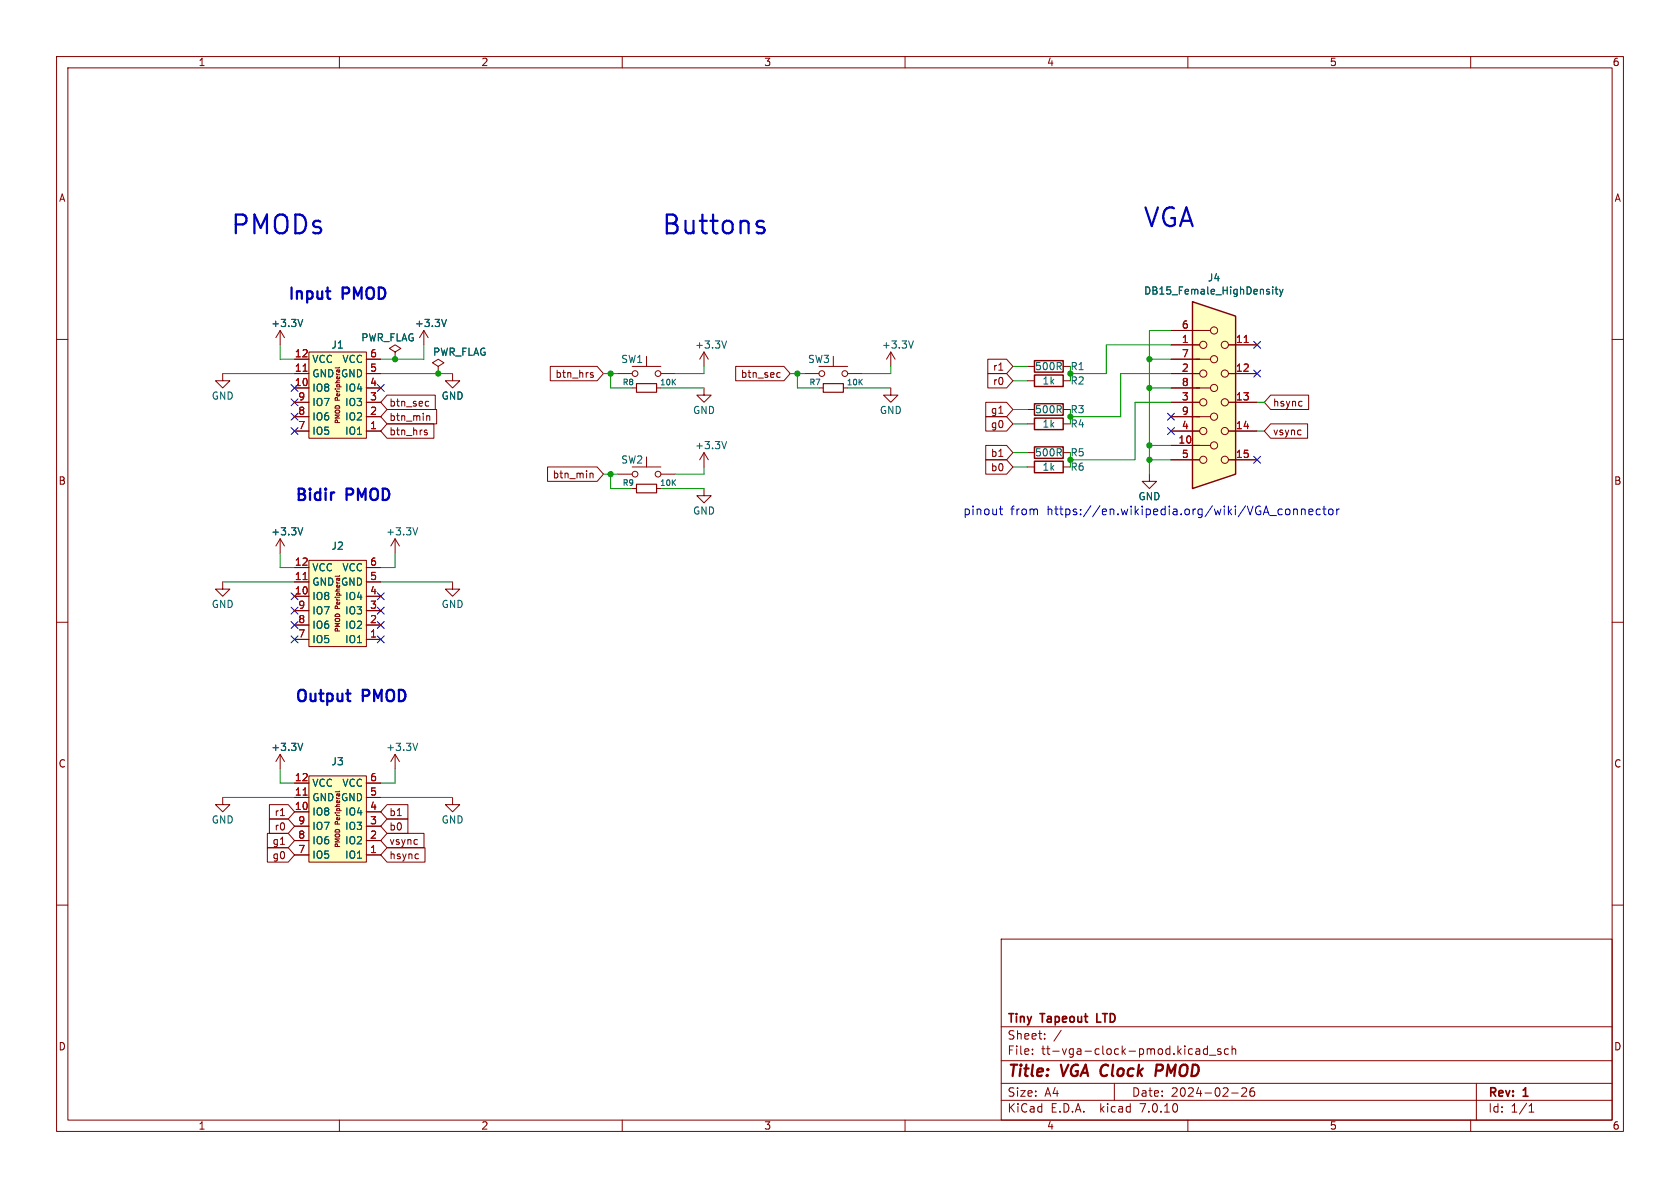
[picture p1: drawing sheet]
<svg xmlns="http://www.w3.org/2000/svg" width="297mm" height="210mm" viewBox="0 0 297 210" stroke-linecap="round" stroke-linejoin="round" font-family="sans-serif">
<g fill="none" stroke="#840000" stroke-width=".18">
<path d="M10 10h277v190h-277zM12 12h273v186h-273zM60 10v2M110 10v2M160 10v2M210 10v2M260 10v2M10 60h2M285 60h2M77.5 64.8l1-.7-1-.6-1 .6 1 .7v1.2M77.5 66h.1M109.2 66h2.6"/>
<path d="M111.8 64.8h5M114.3 63v1.8M116.8 66h2.6M142.2 66h2.6M144.8 64.8h5.1M144.8 68.6h.7M147.3 63v1.8M149.1 68.6h.8M149.9 66h2.5M157.5 68.6v1.3h1.2l-1.2 1.2-1.3-1.2h1.3M157.5 62.2l-.8 1.3M157.5 62.2v2.6"/>
<path d="M157.5 62.2l.7 1.3M181.6 74.9h1.3M188 74.9h1.2M54.6 99.1h10.2v15.2h-10.2zM124.5 86.4v1.2h1.2l-1.2 1.3-1.3-1.3h1.3M124.5 80l-.8 1.3M124.5 80v2.6M124.5 80l.7 1.3M181.6 80h1.3M188 80h1.2M10 110h2M39.4 102.9v1.2h1.2l-1.2 1.3-1.3-1.3h1.3"/>
<path d="M52.1 113h2.5M52.1 105.4h2.5M52.1 102.9h2.5M52.1 100.3h2.5M52.1 110.5h2.5M52.1 108h2.5M64.8 113h2.5M64.8 105.4h2.5M64.8 102.9h2.5M64.8 100.3h2.5M64.8 110.5h2.5M64.8 108h2.5"/>
<path d="M80 102.9v1.2h1.3l-1.3 1.3-1.3-1.3h1.3M285 110h2M52.1 138.4h2.5M54.6 137.2h10.2v15.2h-10.2zM64.8 138.4h2.5M10 160h2M52.1 151.1h2.5M52.1 143.5h2.5M52.1 141h2.5M52.1 148.6h2.5M52.1 146.1h2.5M64.8 151.1h2.5"/>
<path d="M64.8 143.5h2.5M64.8 141h2.5M64.8 148.6h2.5M64.8 146.1h2.5M285 160h2M177 166h108v32h-108zM60 198v2M110 198v2M160 198v2M177 194.5h108M177 191.5h108M177 187.5h108"/>
<path d="M177 181.5h108M182.5 186.3v.1M182.5 185.5v.1M184.7 183.6v.1M184.7 182.8v.1M187.6 182.1l-1.3 2M197 191.5v3M210 198v2M211.5 185.5h.5l.1 .9M212.1 185.8h-.5a.29 .29 0 0 0-.2 .3 .29 .29 0 0 0 .2 .3l.5-.1M213.5 185.5l-.5-.1-.3 .3v.4l.2 .2h.6M213.5 184.9v1.5"/>
<path d="M213.8 186.5h1.2M215.8 185.5l-.3-.1-.3 .2 .1 .2 .5 .2v.3h-.6M217.2 185.5l-.5-.1-.2 .3v.4l.1 .2h.6M217.7 193.2h1.2M217.8 185.5l.2-.1 .4 .1 .1 .9M217.8 184.9v1.5M219.5 192.4l.6-.1 .2 .1 .1 .3-.9 1.1h.9M221.7 192.3a.59 .59 0 0 0-.7 .6v.6l.1 .2 .4 .1 .2-.1 .1-.5-.1-.3h-.5l-.2 .3M260 198v2M261 191.5v6.5M270.3 196.6h.9M270.3 195.5l.4-.4v1.5"/>
<circle cx="112.3" cy="66" r=".51"/>
<circle cx="116.3" cy="66" r=".51"/>
<circle cx="145.3" cy="66" r=".51"/>
<circle cx="149.4" cy="66" r=".51"/>
</g>
<path d="M205.3 188.2h-.8l-.2 2M205.3 189.2l-.9 .1" fill="none" stroke="#840000" stroke-width=".4"/>
<path d="M193.9 179.2v1.5h.7" fill="none" stroke="#840000" stroke-width=".3"/>
<path d="M128.5 78l-.5 1.3M161.5 60.3l-.5 1.2" fill="none" stroke="#006464" stroke-width=".18"/>
<path d="M182.9 73.9h5.1v2h-5.1zM182.9 79h5.1v2h-5.1z" fill="none" stroke="#840000" stroke-width=".25"/>
<g fill="#ffffc2" stroke="#ffffc2" stroke-width=".18">
<path d="M54.6 137.2h10.2v15.2h-10.2z"/>
<path d="M54.6 99.1h10.2v15.2h-10.2z"/>
</g>
<path d="M53.6 102.5h.7M53.6 140.6h.7" fill="none" stroke="#a90000" stroke-width=".18"/>
<path d="M145.5 67.8h3.6v1.5h-3.6z" fill="none" stroke="#840000" stroke-width=".2"/>
<path d="M210.8 53.3l7.6 2.6v27.9l-7.6 2.6z" fill="#ffffc2"/>
<g fill="none" stroke="#840000" stroke-width=".18">
<path d="M49.5 58.4v2.6M49.5 58.4l-.7 1.3M49.5 58.4l.8 1.3M74.9 58.4l-.7 1.3M74.9 58.4v2.6M74.9 58.4l.8 1.3M207 58.4h7M39.4 66v1.3h1.2l-1.2 1.3-1.3-1.3h1.3M52.1 63.5h2.5M52.1 73.7h2.5M52.1 68.6h2.5M52.1 66h2.5"/>
<path d="M52.1 71.1h2.5M52.1 76.2h2.5M54.6 62.2h10.2v15.3h-10.2zM64.8 63.5h2.5M64.8 73.7h2.5M64.8 68.6h2.5M64.8 66h2.5M64.8 71.1h2.5M64.8 76.2h2.5M68.4 74.9h8.3v2.6h-8.3l-1.1-1.3zM68.4 72.4h8.8v2.5h-8.8l-1.1-1.2zM68.4 69.8h8.6v2.6h-8.6l-1.1-1.3z"/>
<path d="M69.8 62.2l1.1-.6-1.1-.6-1 .6 1 .6v1.3M69.8 63.5h.1M75.2 76.4l.3 .1 .1 .2-.2 .2h-.3M75.2 76l.3 .1M75.4 70.9l.4 .1M75.5 73.5h.4l.1 .8M75.8 71.7l-.4 .1M77.5 66h.1M80 66v1.3h1.3l-1.3 1.3-1.3-1.3h1.3M97.3 64.8h8.3l1.1 1.2-1.1 1.3h-8.3zM104.5 66.3h.3l.1 .2-.2 .2h-.2M104.5 65.9h.3"/>
<path d="M111.8 68.6h.7M116.1 68.6h.7M124.5 68.6v1.3h1.2l-1.2 1.2-1.3-1.2h1.3M124.5 62.2l-.8 1.3M124.5 62.2v2.6M124.5 62.2l.7 1.3M130.1 64.8h8.5l1.1 1.2-1.1 1.3h-8.5zM137.6 65.9h.3M137.9 66.6l-.3 .1M174.3 71.1h3.7l1.1 1.3-1.1 1.3h-3.7zM174.3 78.7h3.7l1.1 1.3-1.1 1.3h-3.7zM174.3 73.7h3.7l1.1 1.2-1.1 1.3h-3.7z"/>
<path d="M174.6 66h3.4l1.1 1.3-1.1 1.3h-3.4zM174.6 63.5h3.4l1.1 1.3-1.1 1.2h-3.4zM176.6 65.4h.7M181.6 67.3h1.3M181.6 64.8h1.3M181.6 72.4h1.3M188 67.3h1.2M188 64.8h1.2M188 72.4h1.2M207 63.5h7M207 78.7h7M207 73.7h7"/>
<path d="M207 68.6h7M207 61h5.1M207 66h5.1M207 71.1h5.1M207 76.2h5.1M217.2 61h5M217.2 66h5M217.2 71.1h5M217.2 76.2h5M224.6 69.8h6.7v2.6h-6.7l-1.1-1.3zM224.6 74.9h6.6v2.6h-6.6l-1.1-1.3zM230.1 70.9l.1 .1"/>
<path d="M230.2 71.7l-.1 .1M49.5 95.3l-.7 1.2M49.5 95.3v2.5M49.5 95.3l.8 1.2M69.8 95.3l-.7 1.2M69.8 95.3v2.5M69.8 95.3l.8 1.2M96.8 82.5h8.8l1.1 1.3-1.1 1.3h-8.8zM104.4 83.7h.4v.8M109.2 83.8h2.6M111.8 86.4h.7M111.8 82.6h5"/>
<path d="M114.3 80.8v1.8M116.1 86.4h.7M116.8 83.8h2.6M174.3 81.3h3.7l1.1 1.3-1.1 1.2h-3.7zM181.6 82.6h1.3M188 82.6h1.2M203.2 83.8v1.3h1.3l-1.3 1.3-1.3-1.3h1.3M207 81.3h5.1M217.2 81.3h5M52.1 113h2.5M52.1 105.4h2.5M52.1 102.9h2.5"/>
<path d="M52.1 100.3h2.5M52.1 110.5h2.5M52.1 108h2.5M64.8 113h2.5M64.8 105.4h2.5M64.8 102.9h2.5M64.8 100.3h2.5M64.8 110.5h2.5M64.8 108h2.5M49.5 133.4v2.5M49.5 133.4l-.7 1.2M49.5 133.4l.8 1.2"/>
<path d="M52.1 138.4h2.5M64.8 138.4h2.5M69.8 133.4v2.5M69.8 133.4l-.7 1.2M69.8 133.4l.8 1.2M39.4 141v1.2h1.2l-1.2 1.3-1.3-1.3h1.3M47.3 149.9h3.7l1.1 1.2-1.1 1.3h-3.7zM47.3 147.3h3.7l1.1 1.3-1.1 1.3h-3.7zM47.6 144.8h3.4l1.1 1.3-1.1 1.2h-3.4zM47.6 142.2h3.4l1.1 1.3-1.1 1.3h-3.4zM49.6 144.2h.7M52.1 151.1h2.5"/>
<path d="M52.1 143.5h2.5M52.1 141h2.5M52.1 148.6h2.5M52.1 146.1h2.5M64.8 151.1h2.5M64.8 143.5h2.5M64.8 141h2.5M64.8 148.6h2.5M64.8 146.1h2.5M68.4 142.2h3.7v2.6h-3.7l-1.1-1.3zM68.4 149.9h6.7v2.5h-6.7l-1.1-1.3zM68.4 144.8h3.7v2.5h-3.7l-1.1-1.2z"/>
<path d="M68.4 147.3h6.6v2.6h-6.6l-1.1-1.3zM73.9 151h.1M74 151.7l-.1 .1M80 141v1.2h1.3l-1.3 1.3-1.3-1.3h1.3"/>
<circle cx="214.6" cy="58.4" r=".63"/>
<circle cx="212.7" cy="76.2" r=".63"/>
<circle cx="212.7" cy="71.1" r=".63"/>
<circle cx="212.7" cy="61" r=".63"/>
<circle cx="212.7" cy="66" r=".63"/>
<circle cx="214.6" cy="63.5" r=".63"/>
<circle cx="214.6" cy="68.6" r=".63"/>
<circle cx="214.6" cy="78.7" r=".63"/>
<circle cx="214.6" cy="73.7" r=".63"/>
<circle cx="216.5" cy="71.1" r=".63"/>
<circle cx="216.5" cy="61" r=".63"/>
<circle cx="216.5" cy="76.2" r=".63"/>
<circle cx="216.5" cy="66" r=".63"/>
<circle cx="112.3" cy="83.8" r=".51"/>
<circle cx="116.3" cy="83.8" r=".51"/>
<circle cx="212.7" cy="81.3" r=".63"/>
<circle cx="216.5" cy="81.3" r=".63"/>
</g>
<path d="M210.8 53.3l7.6 2.6v27.9l-7.6 2.6zM182.9 66.3h5.1v2h-5.1zM182.9 63.8h5.1v2h-5.1zM182.9 71.4h5.1v2h-5.1zM182.9 81.5h5.1v2.1h-5.1z" fill="none" stroke="#840000" stroke-width=".25"/>
<path d="M53.6 65.6h.7M220 60.5h.7M53.6 102.5h.7M53.6 140.6h.7" fill="none" stroke="#a90000" stroke-width=".18"/>
<g fill="none" stroke="#006464" stroke-width=".18">
<path d="M53.5 56.5l-.4 1.2M78.9 56.5l-.4 1.2M225 50.7v.1M225 51.1v.9M225.4 51.1h.5M225.6 50.7v1.1l.3 .2M226.2 51.1l.3 .9M226.5 52l-.3 .4M226.8 51.1l-.3 .9M128.5 60.3l-.5 1.2M53.5 93.3l-.4 1.3M73.8 93.3l-.4 1.3"/>
<path d="M53.5 131.4l-.4 1.3M73.8 131.4l-.4 1.3"/>
</g>
<path d="M54.6 62.2h10.2v15.3h-10.2z" fill="#ffffc2" stroke="#ffffc2" stroke-width=".18"/>
<path d="M112.5 67.8h3.6v1.5h-3.6zM112.5 85.6h3.6v1.5h-3.6z" fill="none" stroke="#840000" stroke-width=".2"/>
<g fill="none" stroke="#0000c2" stroke-width=".18">
<path d="M176.7 90h.5M176.9 89.5v1.3l.3 .2M227.2 90.3l.3-.3 .4 .1 .1 .2v.4l-.1 .2-.4 .1-.3-.3M228.7 90.1l.2-.1 .4 .1 .1 .9M228.7 90v1M230.1 90.1l.2-.1 .4 .1v.9M230.1 90v1M231.4 90.5l.7-.2-.1-.2-.4-.1-.2 .2 .1 .7h.5M233.4 90.1l-.4-.1-.3 .3v.4l.1 .2h.6M233.9 90h.5M234.1 89.5v1.3l.3 .2M234.9 90.1l.3-.1 .4 .1 .1 .6-.2 .2-.3 .1-.3-.1z"/>
<path d="M236.3 90v1M236.8 90l-.3 .1-.2 .2"/>
</g>
<g fill="none" stroke="#009600" stroke-width=".18">
<path d="M207 58.4h-3.8v25.4M39.4 66h12.7M49.5 61v2.5h2.6M67.3 66h12.7M74.9 61v2.5h-7.6M106.7 66h2.5M107.9 66v2.6h3.9M116.8 68.6h7.7M124.5 64.8v1.2h-5.1M139.7 66h2.5M141 66v2.6h3.8M149.9 68.6h7.6"/>
<path d="M157.5 64.8v1.2h-5.1M179.1 74.9h2.5M179.1 72.4h2.5M179.1 64.8h2.5M179.1 67.3h2.5M203.2 68.6h3.8M203.2 78.7h3.8M203.2 63.5h3.8M207 61h-11.4v5h-6.4v1.3M207 66h-8.9v7.7h-8.9v1.2M207 71.1h-6.3v10.2h-11.5v1.3M222.2 71.1h1.3"/>
<path d="M222.2 76.2h1.3M49.5 97.8v2.5h2.6M69.8 97.8v2.5h-2.5M106.7 83.8h2.5M107.9 83.8v2.6h3.9M116.8 86.4h7.7M124.5 82.6v1.2h-5.1M179.1 80h2.5M179.1 82.6h2.5M203.2 81.3h3.8M39.4 102.9h12.7M67.3 102.9h12.7"/>
<path d="M49.5 135.9v2.5h2.6M69.8 135.9v2.5h-2.5M39.4 141h12.7M67.3 141h12.7"/>
</g>
<g fill="none" stroke="#000084" stroke-width=".18">
<path d="M51.5 75.6l1.2 1.2M51.5 70.5l1.2 1.2M51.5 73.1l1.2 1.2M51.5 68l1.2 1.2M52.7 75.6l-1.2 1.2M52.7 70.5l-1.2 1.2M52.7 73.1l-1.2 1.2M52.7 68l-1.2 1.2M66.7 68l1.2 1.2M67.9 68l-1.2 1.2M206.4 73.1l1.2 1.2M206.4 75.6l1.2 1.2"/>
<path d="M207.6 75.6l-1.2 1.2M207.6 73.1l-1.2 1.2M221.6 65.4l1.3 1.2M221.6 60.4l1.3 1.2M222.9 65.4l-1.3 1.2M222.9 60.4l-1.3 1.2M221.6 80.7l1.3 1.2M222.9 80.7l-1.3 1.2M51.5 112.4l1.2 1.2M51.5 107.3l1.2 1.3M51.5 109.9l1.2 1.2M51.5 104.8l1.2 1.2"/>
<path d="M52.7 112.4l-1.2 1.2M52.7 107.3l-1.2 1.3M52.7 109.9l-1.2 1.2M52.7 104.8l-1.2 1.2M66.7 112.4l1.2 1.2M66.7 107.3l1.2 1.3M66.7 104.8l1.2 1.2M66.7 109.9l1.2 1.2M67.9 112.4l-1.2 1.2M67.9 107.3l-1.2 1.3M67.9 104.8l-1.2 1.2M67.9 109.9l-1.2 1.2"/>
</g>
<g fill="#009600" stroke="#009600" stroke-width=".18">
<circle cx="189.2" cy="73.7" r=".46"/>
<circle cx="189.2" cy="66" r=".46"/>
<circle cx="189.2" cy="81.3" r=".46"/>
<circle cx="107.9" cy="83.8" r=".46"/>
<circle cx="107.9" cy="66" r=".46"/>
<circle cx="141" cy="66" r=".46"/>
<circle cx="203.2" cy="81.3" r=".46"/>
<circle cx="203.2" cy="78.7" r=".46"/>
<circle cx="203.2" cy="63.5" r=".46"/>
<circle cx="203.2" cy="68.6" r=".46"/>
<circle cx="69.8" cy="63.5" r=".46"/>
<circle cx="77.5" cy="66" r=".46"/>
</g>
<g font-size="4.6" fill="#0000c2">
<text x="40.6" y="41.7">PMODs</text>
<text x="116.8" y="41.7">Buttons</text>
<text x="201.9" y="40.4">VGA</text>
</g>
<g font-size="2.8" fill="#0000c2">
<text x="50.8" y="53.1">Input</text>
<text x="60.6" y="53.1">PMOD</text>
<text x="52.1" y="88.7">Bidir</text>
<text x="61.3" y="88.7">PMOD</text>
<text x="52.1" y="124.2">Output</text>
<text x="64.2" y="124.2">PMOD</text>
</g>
<g font-size="2.8" fill="#840000">
<text x="178" y="190.9">Title:</text>
<text x="187.7" y="190.9">VGA Clock</text>
<text x="205.9" y="190.9">PMOD</text>
</g>
<g font-size="2.1" fill="#0000c2">
<text x="170.2" y="91.2">pinout</text>
<text x="178.6" y="91.2">from</text>
<text x="185.1" y="91.2">https://en.wikipedia.org/wiki/VGA_connector</text>
</g>
<g font-size="2.1" fill="#840000">
<text x="178" y="184">Sheet:</text>
<text x="178" y="181.2">Tiny</text>
<text x="184.1" y="181.2">Tapeout</text>
<text x="194.6" y="181.2">LTD</text>
<text x="178" y="186.7">File:</text>
<text x="184.1" y="186.7">tt-vga-clock-pmod.kicad_sch</text>
<text x="178" y="196.9">KiCad</text>
<text x="178" y="194.1">Size:</text>
<text x="184.7" y="194.1">A4</text>
<text x="185.7" y="196.9">E.D.A.</text>
<text x="194.6" y="196.9">kicad</text>
<text x="200" y="194.1">Date:</text>
<text x="201.8" y="196.9">7.0.10</text>
<text x="207" y="194.1">2024-02-26</text>
<text x="263" y="194.3">Rev:</text>
<text x="263" y="196.9">Id:</text>
<text x="267.1" y="196.9">1/1</text>
<text x="269.4" y="194.3">1</text>
</g>
<g font-size="1.8" fill="#840000">
<text x="35" y="11.9">1</text>
<text x="85" y="11.9">2</text>
<text x="135" y="11.9">3</text>
<text x="185" y="11.9">4</text>
<text x="235" y="11.9">5</text>
<text x="285" y="11.9">6</text>
<text x="10.3" y="35.9">A</text>
<text x="285.3" y="35.9">A</text>
<text x="175.4" y="65.7">r1</text>
<text x="98.1" y="67">btn_hrs</text>
<text x="130.9" y="67">btn_sec</text>
<text x="175.4" y="68.3">r0</text>
<text x="68.7" y="77.2">btn_hrs</text>
<text x="68.7" y="74.6">btn_min</text>
<text x="68.7" y="72.1">btn_sec</text>
<text x="175.1" y="73.3">g1</text>
<text x="175.1" y="75.9">g0</text>
<text x="224.9" y="72.1">hsync</text>
<text x="224.9" y="77.2">vsync</text>
<text x="175.1" y="81">b1</text>
<text x="175.1" y="83.5">b0</text>
<text x="10.3" y="85.9">B</text>
<text x="97.6" y="84.8">btn_min</text>
<text x="285.3" y="85.9">B</text>
<text x="10.3" y="135.9">C</text>
<text x="285.3" y="135.9">C</text>
<text x="48.1" y="149.5">g1</text>
<text x="48.4" y="147">r0</text>
<text x="48.4" y="144.5">r1</text>
<text x="68.7" y="144.5">b1</text>
<text x="68.7" y="147">b0</text>
<text x="68.7" y="149.5">vsync</text>
<text x="48.1" y="152.1">g0</text>
<text x="68.7" y="152.1">hsync</text>
<text x="10.3" y="185.9">D</text>
<text x="285.3" y="185.9">D</text>
<text x="35" y="199.9">1</text>
<text x="85" y="199.9">2</text>
<text x="135" y="199.9">3</text>
<text x="185" y="199.9">4</text>
<text x="235" y="199.9">5</text>
<text x="285" y="199.9">6</text>
</g>
<g font-size="1.8" fill="#006464">
<text x="202.2" y="52.3">DB15_Female_HighDensity</text>
<text x="213.4" y="50">J4</text>
<text x="47.9" y="58">+3.3V</text>
<text x="73.3" y="58">+3.3V</text>
<text x="55.1" y="64.4">VCC</text>
<text x="58.5" y="61.8">J1</text>
<text x="60.4" y="64.4">VCC</text>
<text x="63.8" y="60.6">PWR_FLAG</text>
<text x="76.5" y="63.1">PWR_FLAG</text>
<text x="109.7" y="64.4">SW1</text>
<text x="122.8" y="61.8">+3.3V</text>
<text x="142.7" y="64.4">SW3</text>
<text x="155.8" y="61.8">+3.3V</text>
<text x="182.9" y="65.6">500R</text>
<text x="37.3" y="70.8">GND</text>
<text x="55.1" y="69.4">IO8</text>
<text x="55.1" y="66.9">GND GND</text>
<text x="55.1" y="72">IO7</text>
<text x="60.9" y="72">IO3</text>
<text x="60.9" y="69.4">IO4</text>
<text x="78" y="70.8">GND</text>
<text x="184.2" y="68.2">1k</text>
<text x="189.2" y="68.2">R2</text>
<text x="55.1" y="77.1">IO5</text>
<text x="55.1" y="74.5">IO6</text>
<text x="60.9" y="77.1">IO1</text>
<text x="60.9" y="74.5">IO2</text>
<text x="122.4" y="73.4">GND</text>
<text x="155.4" y="73.4">GND</text>
<text x="182.9" y="73.3">500R</text>
<text x="184.2" y="75.8">1k</text>
<text x="189.2" y="75.8">R4</text>
<text x="109.7" y="82.1">SW2</text>
<text x="122.8" y="79.6">+3.3V</text>
<text x="182.9" y="80.9">500R</text>
<text x="184.2" y="83.4">1k</text>
<text x="189.2" y="83.4">R6</text>
<text x="201.2" y="88.6">GND</text>
<text x="47.9" y="94.8">+3.3V</text>
<text x="68.2" y="94.8">+3.3V</text>
<text x="122.4" y="91.2">GND</text>
<text x="55.1" y="101.2">VCC</text>
<text x="58.5" y="97.4">J2</text>
<text x="60.4" y="101.2">VCC</text>
<text x="37.3" y="107.7">GND</text>
<text x="55.1" y="106.3">IO8</text>
<text x="55.1" y="103.7">GND GND</text>
<text x="60.9" y="106.3">IO4</text>
<text x="78" y="107.7">GND</text>
<text x="55.1" y="113.9">IO5</text>
<text x="55.1" y="111.4">IO6</text>
<text x="55.1" y="108.8">IO7</text>
<text x="60.9" y="113.9">IO1</text>
<text x="60.9" y="111.4">IO2</text>
<text x="60.9" y="108.8">IO3</text>
<text x="47.9" y="132.9">+3.3V</text>
<text x="58.5" y="135.5">J3</text>
<text x="68.2" y="132.9">+3.3V</text>
<text x="55.1" y="141.8">GND GND</text>
<text x="55.1" y="139.3">VCC</text>
<text x="60.4" y="139.3">VCC</text>
<text x="37.3" y="145.8">GND</text>
<text x="55.1" y="144.4">IO8</text>
<text x="55.1" y="149.5">IO6</text>
<text x="55.1" y="146.9">IO7</text>
<text x="60.9" y="149.5">IO2</text>
<text x="60.9" y="146.9">IO3</text>
<text x="60.9" y="144.4">IO4</text>
<text x="78" y="145.8">GND</text>
<text x="55.1" y="152">IO5</text>
<text x="60.9" y="152">IO1</text>
</g>
<g font-size="1.8" fill="#a90000">
<text x="208.8" y="58.2">6</text>
<text x="52" y="65.8">11</text>
<text x="52" y="63.2">12</text>
<text x="65.3" y="65.8">5</text>
<text x="65.3" y="63.2">6</text>
<text x="208.8" y="60.7">1</text>
<text x="208.8" y="65.8">2</text>
<text x="208.8" y="63.2">7</text>
<text x="218.4" y="60.7">11</text>
<text x="218.4" y="65.8">12</text>
<text x="52" y="68.3">10</text>
<text x="52.6" y="70.9">9</text>
<text x="65.3" y="70.9">3</text>
<text x="65.3" y="68.3">4</text>
<text x="208.8" y="70.9">3</text>
<text x="208.8" y="68.3">8</text>
<text x="218.4" y="70.9">13</text>
<text x="52.6" y="75.9">7</text>
<text x="52.6" y="73.4">8</text>
<text x="65.3" y="75.9">1</text>
<text x="65.3" y="73.4">2</text>
<text x="208.8" y="75.9">4</text>
<text x="208.8" y="73.4">9</text>
<text x="218.4" y="75.9">14</text>
<text x="208.2" y="78.5">10</text>
<text x="208.8" y="81">5</text>
<text x="218.4" y="81">15</text>
<text x="52" y="100.1">12</text>
<text x="65.3" y="100.1">6</text>
<text x="52" y="105.2">10</text>
<text x="52" y="102.6">11</text>
<text x="52.6" y="107.7">9</text>
<text x="65.3" y="107.7">3</text>
<text x="65.3" y="105.2">4</text>
<text x="65.3" y="102.6">5</text>
<text x="52.6" y="112.8">7</text>
<text x="52.6" y="110.2">8</text>
<text x="65.3" y="112.8">1</text>
<text x="65.3" y="110.2">2</text>
<text x="52" y="143.3">10</text>
<text x="52" y="140.7">11</text>
<text x="52" y="138.2">12</text>
<text x="65.3" y="143.3">4</text>
<text x="65.3" y="140.7">5</text>
<text x="65.3" y="138.2">6</text>
<text x="52.6" y="148.3">8</text>
<text x="52.6" y="145.8">9</text>
<text x="65.3" y="148.3">2</text>
<text x="65.3" y="145.8">3</text>
<text x="52.6" y="150.9">7</text>
<text x="65.3" y="150.9">1</text>
</g>
<g font-size="1.8" fill="#009600">
<text x="189.2" y="65.6">R1</text>
<text x="189.2" y="73.3">R3</text>
<text x="189.2" y="80.9">R5</text>
</g>
<g font-size="1.4" fill="#006464">
<text x="110" y="68.3">R8</text>
<text x="116.6" y="68.3">10K</text>
<text x="143" y="68.3">R7</text>
<text x="149.6" y="68.3">10K</text>
<text x="110" y="86.1">R9</text>
<text x="116.6" y="86.1">10K</text>
</g>
<g font-size="1.1" fill="#006464">
<text x="60.3" y="70.8" transform="rotate(-90 60.3 70.8)">Peripheral</text>
<text x="60.3" y="107.6" transform="rotate(-90 60.3 107.6)">Peripheral</text>
<text x="60.3" y="145.7" transform="rotate(-90 60.3 145.7)">Peripheral</text>
</g>
<g font-size="1.1" fill="#840000">
<text x="60.3" y="75" transform="rotate(-90 60.3 75)">PMOD</text>
<text x="60.3" y="111.9" transform="rotate(-90 60.3 111.9)">PMOD</text>
<text x="60.3" y="150" transform="rotate(-90 60.3 150)">PMOD</text>
</g>
</svg>
